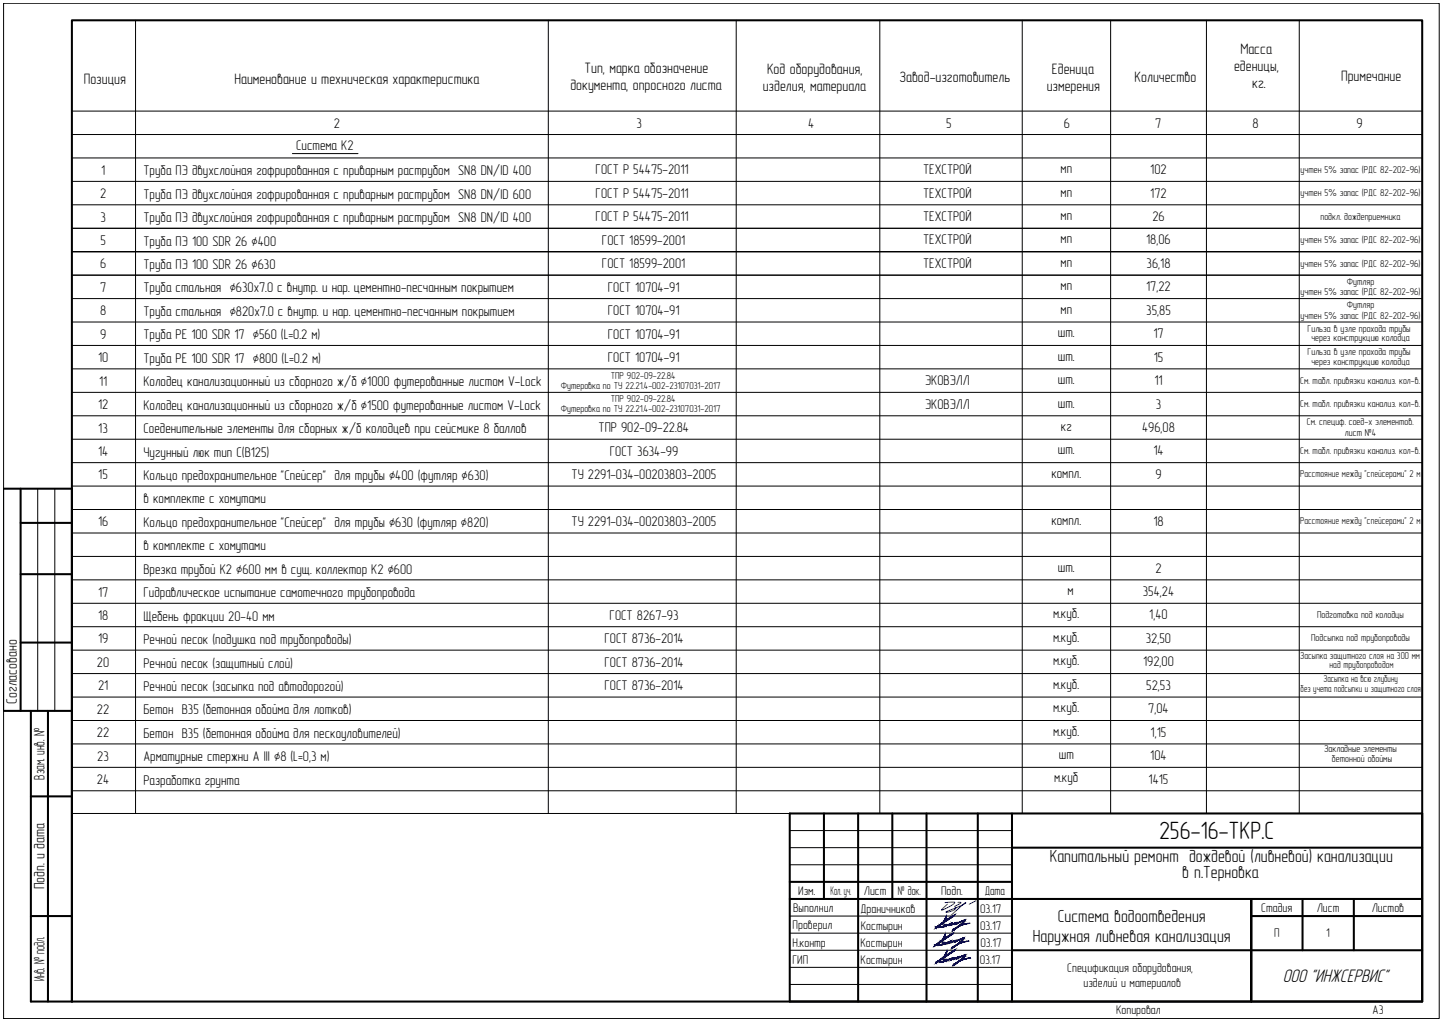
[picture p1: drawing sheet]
<svg xmlns="http://www.w3.org/2000/svg" width="420mm" height="297mm" viewBox="0 0 420 297" stroke-linecap="round" stroke-linejoin="round" font-family="sans-serif">
<!-- layer: 0 -->
<g fill="none" stroke="#000" stroke-width=".29">
<path d="M1 1h417.8v295.3h-417.8zM39.4 5.9v230.8M159.5 5.9v230.8M214.2 5.9v230.8M256 5.9v230.8M297.4 5.9v230.8M323.2 5.9v230.8M351 5.9v230.8M378 5.9v230.8M20.9 32.3h392.9M20.9 39.1h392.9M20.9 46h392.9"/>
<path d="M20.9 59.6h392.9M20.9 52.8h392.9M85.1 44.7h19.1M20.9 66.4h392.9M413.8 73.2h-392.9h392.9M20.9 80.1h392.9M20.9 86.9h392.9M20.9 93.7h392.9M20.9 100.5h392.9M20.9 114.2h392.9M20.9 107.3h392.9M20.9 121h392.9"/>
<path d="M20.9 127.8h392.9M20.9 134.6h392.9M1 142.2v64.6M11 142.2v64.6M15.9 142.2v64.6M20.9 141.4h392.9M20.9 155.1h392.9M20.9 148.2h392.9M20.9 161.9h392.9M20.9 168.7h392.9M20.9 175.5h392.9M20.9 189.1h392.9"/>
<path d="M20.9 182.3h392.9M20.9 196h392.9M20.9 202.8h392.9M20.9 209.6h392.9M20.9 216.4h392.9M20.9 223.2h392.9M20.9 230.1h392.9M20.9 236.7h392.9M229.8 251.6h64.7M229.8 246.6h64.7M229.8 241.6h64.7M229.8 266.5h64.7"/>
<path d="M229.8 271.5h64.7M229.8 276.5h64.7M229.8 281.4h64.7M229.8 286.4h64.7"/>
</g>
<g fill="none" stroke="#000" stroke-width=".59">
<path d="M20.9 5.9h392.9v285.5h-392.9zM1 142.2h19.9v149.2h-11.9v-84.6M6 142.2v64.6M6 152.1h14.9M6 167h14.9M6 186.9h14.9M1 206.8h19.9M14 206.8v84.6M9 231.7h11.9M229.8 236.7h184v54.7h-184zM239.7 236.7v24.8M249.7 236.7v54.7"/>
<path d="M259.6 236.7v24.8M269.6 236.7v54.7M284.5 236.7v54.7M294.5 236.7v54.7M229.8 256.6h64.7M294.5 246.6h119.3M9 266.5h11.9M229.8 261.5h184M294.5 276.5h119.3M364.1 266.5h49.7M379 261.5v15M393.9 261.5v15"/>
<path d="M364.1 291.4v-29.9v29.9"/>
</g>
<g fill="#00f" stroke="#00f" stroke-width=".29">
<path d="M276.5 274l-.1 .2z"/>
<path d="M276.8 268.8v.1z"/>
<path d="M277 278.9v.1z"/>
<path d="M275 271.8v.3zM275 271.8v.3zM274.9 272v.2zM274.9 272v.2zM274.9 272.2v.2zM274.9 272.2v.2zM274.8 272.4v.1zM274.8 272.4v.1zM274.7 272.5l.1 .2zM274.7 272.5l.1 .2zM274.7 272.6v.2zM274.7 272.6v.2zM274.6 272.8v.1zM274.6 272.8v.1zM274.5 273.1v.1zM274.5 273.1v.1zM274.4 273.2v.1zM274.4 273.2v.1zM274.3 273.3v.2zM274.3 273.3v.2zM274.2 273.5v.1zM274.2 273.5v.1zM274.1 273.6v.1zM274 273.6l-.1 .2zM273.9 273.8l.1-.2zM273.9 273.8l-.1 .1zM273.7 273.9l.2-.1zM273.7 273.9l-.1 .2zM273.5 274l.2-.1zM273.5 274l-.1 .2zM273.4 274.1l.1-.1zM273.4 274.1l-.2 .2zM273.2 274.2l.2-.1zM273.2 274.2l-.2 .2zM273 274.4l.2-.2zM273 274.4l-.2 .2zM272.8 274.5l.2-.1z"/>
<path d="M272.8 274.5l-.2 .2zM272.6 274.6l.2-.1zM272.6 274.6l-.2 .2zM272.4 274.8l.2-.2zM272.4 274.8l-.2 .1zM272.2 274.9l.2-.1zM272.2 274.9l-.1 .1zM272 275l.2-.1zM272 275v.1z"/>
<path d="M272 275.1l.1-.1zM272.1 275l-.1 .1zM272.1 275l.3-.2zM272.2 275l.2-.2zM272.4 274.8l.4-.3zM272.5 274.9l.3-.4z"/>
<path d="M272.8 274.5l.6-.4zM272.9 274.6l.5-.5zM273.4 274.1l.7-.4zM273.5 274.2l.6-.5zM274.1 273.7l.8-.5zM274.2 273.7l.7-.5zM274.9 273.2l.7-.5zM274.9 273.3l.7-.6zM275.6 272.7l.7-.5zM275.7 272.8l.6-.6zM276.3 272.2l.6-.4zM276.4 272.3l.5-.5zM276.9 271.8l.4-.2zM276.9 271.9l.4-.3zM277.3 271.6l.1-.2zM277.4 271.4l-.1 .2z"/>
<path d="M277.4 271.4v.1zM277 271.7l.3-.2zM277 271.7l.3-.2zM276.5 272l.5-.3zM276.5 271.9l.5-.2zM275.9 272.4l.6-.5zM275.9 272.3l.6-.4zM275.2 272.8l.7-.5zM275.2 272.8l.7-.5zM274.5 273.3l.7-.5zM274.5 273.2l.7-.4zM273.9 273.7l.6-.5zM273.9 273.6l.6-.4zM273.9 273.6l-.4 .5zM273.4 274l.5-.4zM273.4 274l-.2 .4zM273.1 274.3l.3-.3zM273.1 274.3v.3zM273.1 274.3l-.1 .3zM273 274.6l.1 .1zM273 274.6v.1zM273 274.7l.1 .1zM273 274.7l.1 .1zM273.1 274.8h.2zM273.1 274.8h.2zM273.3 274.8h.2zM273.3 274.9l.2-.1zM273.5 274.8h.2zM273.5 274.9l.2-.1zM273.7 274.8h.2zM273.7 274.9l.2-.1zM273.9 274.8l.3-.1zM274 274.8l.2-.1zM274.2 274.7h.1zM274.2 274.8l.1-.1zM274.4 274.6l-.1 .2z"/>
<path d="M275.1 274.3h.1zM275.1 274.4l.1-.1zM275.2 274.3h.2zM275.2 274.4l.2-.1zM275.4 274.3l.2-.1zM275.4 274.3l.2-.1zM275.6 274.2l.3-.1zM275.7 274.3l.2-.2zM275.9 274.1l.2-.1zM275.9 274.2l.2-.2zM276.1 274h.2zM276.1 274.1l.2-.1zM276.3 274l.2-.1zM276.3 274l.2-.1zM276.6 273.9l-.1 .1z"/>
<path d="M276.3 274.3l.2-.1zM276.5 274.2l.1-.1zM276.5 274.2h.2zM276.6 274.1l.3-.1zM276.7 274.2l.2-.1zM276.9 274l.2-.1zM276.9 274.1l.3-.1zM277.1 273.9h.3zM277.2 274l.2-.1zM277.4 273.9l.2-.1zM277.4 273.9l.2-.1zM277.6 273.8l.2-.1zM277.7 273.8l.1-.1zM278 273.7l-.1 .1z"/>
<path d="M278 273.9l.2-.1zM278.1 273.9l.2-.1zM278.2 273.8l.3-.2zM278.3 273.8l.2-.2zM278.5 273.6l.3-.1zM278.5 273.7l.3-.1zM278.8 273.5l.3-.1zM278.8 273.6l.4-.2zM279.1 273.4l.4-.2zM279.2 273.4l.3-.2zM279.5 273.2l.3-.1zM279.5 273.3l.3-.2zM279.8 273.1l.2-.1zM279.8 273.2l.2-.2zM280 273h.2zM280.1 273.1l.1-.1zM280.3 273.1v.2zM280.3 273.1v.2zM280.2 273.2v.2zM280.2 273.2v.2zM280.1 273.4l-.1 .2zM280.1 273.4l-.1 .2zM279.9 273.6l-.2 .2zM279.7 273.8l.2-.2zM279.7 273.8l-.2 .2zM279.4 274l.3-.2zM279.4 274l-.2 .3zM279.2 274.2l.2-.2zM279.2 274.2l-.3 .3zM278.9 274.4l.3-.2zM278.9 274.4l-.2 .3zM278.6 274.7l.3-.3zM278.6 274.7l-.2 .2zM278.3 274.9l.3-.2zM278.3 274.9l-.2 .2zM278.1 275.1l.2-.2zM278.1 275.1l-.2 .2zM277.8 275.3l.3-.2zM277.8 275.3l-.2 .2zM277.6 275.4l.2-.1zM277.6 275.4l-.2 .2zM277.4 275.5l.2-.1zM277.4 275.5l-.2 .2zM277.2 275.7l.2-.2zM277.2 275.7l-.1 .1zM277.1 275.7h.1z"/>
<path d="M277 275.7l.1-.1zM277.1 275.6l-.1 .2zM277.1 275.6l.2-.1zM277.3 275.5l-.1 .2zM277.3 275.5l.3-.2zM277.4 275.5l.2-.2zM277.6 275.3l.3-.2zM277.6 275.4l.3-.3zM277.9 275.1l.5-.3zM278 275.2l.4-.4zM278.4 274.8l.5-.2zM278.4 274.9l.5-.2zM278.9 274.6l.5-.3zM278.9 274.7l.5-.4zM279.4 274.3l.6-.2zM279.4 274.4l.6-.3zM280 274.1l.6-.1zM280 274.2l.6-.2zM280.6 274l.7-.2zM280.7 274l.6-.1zM281.3 273.8h.6zM281.3 273.9l.6-.1z"/>
<path d="M275.3 266.6v.3zM275.3 266.6v.3zM275.2 266.8v.2zM275.2 266.8v.2zM275.2 267v.2zM275.2 267v.2zM275.1 267.2v.2zM275.1 267.2v.2zM275 267.3v.2zM275 267.3v.2zM275 267.4v.2zM275 267.4v.2zM274.9 267.5v.2zM274.9 267.5v.2zM274.9 267.7v.1zM274.9 267.7v.1zM274.8 267.8v.1zM274.8 267.8v.1zM274.7 267.9v.2zM274.7 267.9v.2zM274.6 268.1v.1zM274.6 268.1v.1zM274.6 268.1v.2zM274.6 268.1v.2zM274.5 268.2v.2zM274.5 268.2v.2zM274.4 268.4l-.1 .1zM274.3 268.5l.1-.1zM274.3 268.5l-.1 .1zM274.2 268.6l.1-.1zM274.2 268.6l-.1 .2zM274 268.7l.2-.1zM274 268.7l-.1 .2zM273.8 268.8l.2-.1zM273.8 268.8l-.1 .2zM273.6 268.9l.2-.1zM273.6 268.9l-.1 .2zM273.5 269l.1-.1zM273.5 269l-.2 .2zM273.2 269.2l.3-.2zM273.2 269.2l-.1 .2zM273.1 269.3l.1-.1zM273.1 269.3l-.2 .2zM272.8 269.4l.3-.1zM272.8 269.4l-.1 .2zM272.7 269.6l.1-.2zM272.7 269.6l-.2 .1zM272.5 269.7l.2-.1zM272.5 269.7l-.1 .2zM272.3 269.8l.2-.1z"/>
<path d="M272.3 269.9l.1-.1zM272.4 269.8l-.1 .1zM272.4 269.8l.3-.2zM272.5 269.8l.2-.2zM272.7 269.6l.4-.3zM272.7 269.7l.4-.4zM273.1 269.3l.6-.4zM273.2 269.4l.5-.5zM273.7 268.9l.7-.4zM273.8 269l.6-.5zM274.4 268.5l.8-.5zM274.5 268.5l.7-.5zM275.2 268l.7-.5zM275.2 268.1l.7-.6zM275.9 267.5l.7-.5zM276 267.6l.6-.6zM276.6 267l.6-.4zM276.7 267.1l.5-.5zM277.2 266.6l.4-.2zM277.2 266.7l.4-.3zM277.6 266.4l.1-.2zM277.7 266.2l-.1 .2z"/>
<path d="M277.3 266.5l.3-.2zM277.3 266.4l.3-.1zM276.8 266.8l.5-.4zM276.8 266.8l.5-.4zM276.2 267.2l.6-.4zM276.1 267.1l.7-.3zM275.5 267.6l.6-.5zM275.4 267.6l.7-.5zM274.8 268.1l.6-.5zM274.8 268l.6-.4zM274.2 268.5l.6-.5zM274.2 268.5l.6-.5zM274.2 268.5l-.4 .4zM273.7 268.8l.5-.3zM273.7 268.8l-.2 .4zM273.7 268.8l-.3 .3zM273.4 269.1v.3zM273.4 269.1v.3zM273.3 269.3v.2zM273.3 269.3v.2zM273.3 269.5l.1 .1zM273.3 269.5l.1 .1zM273.4 269.6h.2zM273.4 269.6l.2 .1zM273.6 269.6h.2zM273.6 269.7l.2-.1zM273.8 269.6h.2zM273.8 269.7h.2zM274 269.6h.2zM274 269.7l.2-.1zM274.2 269.6l.2-.1zM274.3 269.7l.1-.2zM274.4 269.5h.2zM274.5 269.6h.1zM274.6 269.5l.1-.1zM274.7 269.4l-.1 .2zM274.8 269.4v.1z"/>
<path d="M275.2 269.2l.2-.1zM275.4 269.1h.1zM275.4 269.2l.1-.1zM275.5 269.1h.2zM275.5 269.2l.2-.1zM275.7 269.1l.2-.1zM275.7 269.1l.2-.1zM275.9 269l.2-.1zM276 269.1l.2-.1zM276.1 268.9l.3-.1zM276.2 269l.2-.1zM276.4 268.8h.2zM276.4 268.9l.2-.1zM276.6 268.8l.2-.1zM276.6 268.8l.2-.1zM276.9 268.6l-.1 .2zM276.9 268.7l.1-.1z"/>
<path d="M276.6 269.1l.1-.1zM276.7 269l.2-.1zM276.8 269l.1-.1zM276.9 268.9l.3-.1zM277 269l.2-.2zM277.2 268.8l.2-.1zM277.2 268.9l.2-.2zM277.4 268.7l.3-.1zM277.4 268.8l.3-.2zM277.7 268.6h.2zM277.7 268.7l.2-.1zM277.9 268.6l.2-.1zM277.9 268.6l.2-.1zM278.1 268.5h.2zM278.1 268.6l.2-.1z"/>
<path d="M278.3 268.6l-.1 .2zM278.3 268.6h.2zM278.5 268.6l-.2 .1zM278.5 268.6l.3-.1zM278.5 268.6l.3-.1zM278.8 268.5l.3-.2zM278.8 268.5l.3-.2zM279.1 268.3l.3-.1zM279.1 268.4l.3-.2zM279.4 268.2l.4-.2zM279.4 268.2l.4-.2zM279.8 268l.3-.1zM279.8 268.1l.3-.2zM280.1 267.9l.2-.1zM280.1 268l.2-.2zM280.3 267.8h.2zM280.3 267.9l.2-.1zM280.6 267.9v.2zM280.6 267.9v.2zM280.5 268l-.1 .2zM280.5 268l-.1 .2zM280.4 268.2l-.1 .2zM280.4 268.2l-.1 .2zM280.2 268.4l-.2 .2zM280 268.6l.2-.2zM280 268.6l-.2 .3zM279.7 268.8l.3-.2zM279.7 268.8l-.2 .3zM279.4 269l.3-.2zM279.4 269l-.2 .3zM279.2 269.2l.2-.2zM279.2 269.2l-.3 .3zM278.9 269.5l.3-.3zM278.9 269.5l-.2 .2zM278.6 269.7l.3-.2zM278.6 269.7l-.2 .2zM278.3 269.9l.3-.2zM278.3 269.9l-.1 .2zM278.1 270l.2-.1zM278.1 270l-.2 .3zM277.9 270.2l.2-.2zM277.9 270.2l-.2 .2zM277.7 270.3l.2-.1zM277.7 270.3l-.2 .2zM277.5 270.4l.2-.1zM277.5 270.4l-.1 .2zM277.4 270.5l.1-.1z"/>
<path d="M277.3 270.5l.1-.1zM277.4 270.4l-.1 .2zM277.4 270.4l.2-.1zM277.6 270.3l-.2 .2zM277.6 270.3l.3-.2zM277.9 270.1l-.3 .3zM277.9 270.1l.3-.2zM277.9 270.2l.3-.3zM278.2 269.9l.4-.3zM278.3 270l.3-.4zM278.6 269.6l.6-.2zM278.7 269.7l.5-.3zM279.2 269.4l.5-.2zM279.2 269.5l.5-.3zM279.7 269.2l.6-.3zM279.7 269.2l.6-.3zM280.3 268.9l.6-.1zM280.3 269l.6-.2zM280.9 268.8l.7-.2zM280.9 268.8l.7-.2zM281.6 268.6h.6zM281.6 268.7l.6-.1z"/>
<path d="M275.5 276.8v.2zM275.5 276.8v.2zM275.4 276.9v.3zM275.4 276.9v.3zM275.3 277.1v.2zM275.3 277.1v.2zM275.3 277.3v.2zM275.3 277.3v.2zM275.2 277.4v.2zM275.2 277.4v.2zM275.2 277.6v.1zM275.2 277.6v.1zM275.1 277.7v.1zM275.1 277.7v.1zM275 277.8l.1 .1zM275 277.8l.1 .1zM274.9 278.1v.1zM274.9 278.1v.1zM274.8 278.2v.1zM274.8 278.2v.1zM274.8 278.3l-.1 .1zM274.8 278.3l-.1 .1zM274.7 278.4l-.1 .1zM274.7 278.4l-.1 .1zM274.6 278.5l-.1 .1zM274.6 278.5l-.1 .1zM274.5 278.6l-.1 .1zM274.3 278.7l.2-.1zM274.3 278.7l-.1 .1zM274.2 278.8l.1-.1zM274.2 278.8l-.1 .2zM274 278.9l.2-.1zM274 278.9l-.1 .2zM273.8 279l.2-.1zM273.8 279l-.1 .2zM273.6 279.2l.2-.2zM273.6 279.2l-.1 .2zM273.4 279.3l.2-.1zM273.4 279.3l-.1 .2zM273.2 279.4l.2-.1zM273.2 279.4l-.1 .2zM273 279.5l.2-.1zM273 279.5l-.1 .2zM272.8 279.7l.2-.2zM272.8 279.7l-.1 .2zM272.7 279.8l.1-.1zM272.7 279.8l-.2 .2zM272.5 279.9l.2-.1z"/>
<path d="M272.4 280l.2-.1zM272.6 279.9l-.1 .2zM272.6 279.9l.3-.2zM272.6 280l.3-.3zM272.9 279.7l.4-.3zM272.9 279.8l.4-.4zM273.3 279.4l.6-.3zM273.4 279.5l.5-.4zM273.9 279.1l.7-.5zM274 279.1l.6-.5zM274.6 278.6l.8-.5zM274.7 278.7l.7-.6zM275.4 278.1l.7-.5zM275.4 278.2l.7-.6zM276.1 277.6l.7-.4zM276.1 277.7l.7-.5zM276.8 277.2l.6-.4zM276.8 277.2l.6-.4zM277.4 276.8l.4-.3zM277.4 276.8l.4-.3zM277.8 276.5l.1-.1zM277.9 276.4l-.1 .1z"/>
<path d="M277.5 276.6l.3-.2zM277.5 276.6l.3-.2zM277 276.9l.5-.3zM276.9 276.9l.6-.3zM276.4 277.3l.5-.4zM276.3 277.3l.6-.4zM275.7 277.7l.6-.4zM275.6 277.7l.7-.4zM275 278.2l.6-.5zM275 278.1l.6-.4zM274.4 278.6l.6-.5zM274.4 278.6l.6-.5zM274.4 278.6l-.4 .4zM273.9 278.9l.5-.3zM273.9 278.9l-.2 .4zM273.9 278.9l-.2 .4zM273.6 279.2l-.1 .3zM273.6 279.2l-.1 .3zM273.5 279.5v.1zM273.5 279.5l-.1 .2zM273.4 279.7h.2zM273.4 279.7h.2zM273.6 279.7h.2zM273.6 279.8h.2zM273.8 279.7h.2zM273.8 279.8l.2-.1zM274 279.7h.2zM274 279.8h.2zM274.2 279.7h.2zM274.2 279.8l.2-.1zM274.4 279.7h.2zM274.5 279.8l.1-.1zM274.6 279.7l.2-.1zM274.8 279.6l-.2 .1zM274.9 279.5l-.1 .2z"/>
<path d="M275.4 279.3h.2zM275.6 279.3l.1-.1zM275.6 279.3l.1-.1zM275.7 279.2h.2zM275.7 279.3l.2-.1zM275.9 279.2l.2-.1zM275.9 279.3l.2-.2zM276.1 279.1l.2-.1zM276.1 279.2l.3-.1zM276.3 279h.3zM276.4 279.1l.2-.1zM276.6 279l.2-.1zM276.6 279l.2-.1zM276.8 278.9l.2-.1zM276.8 279l.2-.2zM277.1 278.8l-.1 .1zM277.1 278.8l.1-.1z"/>
<path d="M276.8 279.2l.1-.1zM276.9 279.1l.2-.1zM277 279.1l.1-.1zM277.1 279l.3-.1zM277.1 279.1l.3-.2zM277.4 278.9l.2-.1zM277.4 279l.2-.2zM277.6 278.8h.3zM277.6 278.9l.3-.1zM277.9 278.8l.2-.1zM277.9 278.8h.2zM278.1 278.7l.2-.1zM278.1 278.8l.2-.2zM278.3 278.6h.2zM278.3 278.7l.2-.1z"/>
<path d="M278.5 278.8l.2-.1zM278.7 278.7l-.2 .1zM278.7 278.7l.3-.1zM278.7 278.8l.3-.2zM279 278.6l.3-.2zM279 278.6l.3-.2zM279.3 278.4l.3-.1zM279.3 278.5l.3-.2zM279.6 278.3l.3-.2zM279.6 278.4l.3-.3zM279.9 278.1l.4-.1zM280 278.2l.3-.2zM280.3 278l.2-.1zM280.3 278.1l.2-.2zM280.5 277.9h.2zM280.5 278l.2-.1zM280.8 278v.2zM280.8 278v.2zM280.7 278.1l-.1 .2zM280.7 278.1l-.1 .2zM280.6 278.3l-.2 .2zM280.6 278.3l-.2 .2zM280.4 278.5l-.2 .2zM280.2 278.7l.2-.2zM280.2 278.7l-.2 .3zM279.9 278.9l.3-.2zM279.9 278.9l-.2 .3zM279.6 279.1l.3-.2zM279.6 279.1l-.2 .3zM279.4 279.4l.2-.3zM279.4 279.4l-.3 .2zM279.1 279.6l.3-.2zM279.1 279.6l-.2 .2zM278.8 279.8l.3-.2zM278.8 279.8l-.2 .3zM278.5 280l.3-.2zM278.5 280l-.2 .2zM278.3 280.2l.2-.2zM278.3 280.2l-.2 .2zM278.1 280.3l.2-.1zM278.1 280.3l-.2 .2zM277.9 280.5l.2-.2zM277.9 280.5l-.2 .1zM277.7 280.6l.2-.1zM277.7 280.6l-.1 .1zM277.5 280.6h.2z"/>
<path d="M277.5 280.6l.1-.1zM277.6 280.5l-.1 .2zM277.6 280.5l.2-.1zM277.8 280.4l-.2 .2zM277.8 280.4l.3-.2zM278.1 280.2l-.3 .3zM278.1 280.2l.3-.2zM278.1 280.3l.3-.3zM278.4 280l.4-.2zM278.5 280.1l.3-.3zM278.8 279.8l.5-.3zM278.9 279.8l.4-.3zM279.3 279.5l.6-.2zM279.4 279.6l.5-.3zM279.9 279.3l.6-.3zM279.9 279.3l.6-.3zM280.5 279l.6-.1zM280.5 279.1l.6-.2zM281.1 278.9l.7-.2zM281.1 279l.7-.3zM281.8 278.7h.6zM281.8 278.8h.6z"/>
</g>
<path d="M274.8 274.6h.1M275.1 269.4h.1M275.3 279.5h.1" fill="none" stroke="#00f" stroke-width=".29"/>
<path d="M275 262.6l2.8-.1-.8 .9-3 1.4 1.7-1.7M278.7 262.5h.8l.1 .2-1.8 1 .2 .2a.72 .72 0 0 1-.8 1l-2 .5 4.9-2.2 .9-.6-4.3 3.7M284 262.1l-2 1" fill="none" stroke="#00f" stroke-width=".3"/>
<text font-size="7.3" x="337.2" y="244.1">256-16-ТКР.С</text>
<text font-size="5.4" x="373.2" y="285.6">ООО &quot;ИНЖСЕРВИС&quot;</text>
<g font-size="5.1">
<text x="305.4" y="250.9">Капитальный ремонт дождевой (ливневой) канализации</text>
<text x="344" y="255.3">в п.Терновка</text>
<text x="307.8" y="268.4">Система водоотведения</text>
<text x="300.5" y="274.1">Наружная ливневая канализация</text>
</g>
<g font-size="4.4">
<text x="360.9" y="15.8">Масса</text>
<text x="170.1" y="21.3">Тип, марка обозначение</text>
<text x="223.2" y="21.6">Код оборудования,</text>
<text x="261.8" y="23.8">Завод-изготовитель</text>
<text x="306.1" y="21.6">Еденица</text>
<text x="330.1" y="23.9">Количество</text>
<text x="359.1" y="20.8">еденицы,</text>
<text x="390.2" y="23.7">Примечание</text>
<text x="24.4" y="24.5">Позиция</text>
<text x="68.2" y="24.4">Наименование и техническая характеристика</text>
<text x="166" y="26.3">документа, опросного листа</text>
<text x="221.9" y="26.6">изделия, материала</text>
<text x="304.6" y="26.6">измерения</text>
<text x="364.3" y="25.7">кг.</text>
<text x="4.9" y="204.8" transform="rotate(-90 4.9 204.8)">Согласовано</text>
<text x="13" y="226.8" transform="rotate(-90 13 226.8)">Взам. инв. №</text>
<text x="13" y="258.7" transform="rotate(-90 13 258.7)">Подп. и дата</text>
<text x="13" y="285.5" transform="rotate(-90 13 285.5)">Инв. № подл.</text>
</g>
<g font-size="4.1">
<text x="97.2" y="37.1">2</text>
<text x="185.2" y="37.1">3</text>
<text x="235.1" y="37.1">4</text>
<text x="275.3" y="37.1">5</text>
<text x="309.6" y="37.1">6</text>
<text x="336.1" y="37.1">7</text>
<text x="364.4" y="37.1">8</text>
<text x="394.7" y="37.1">9</text>
<text x="86.2" y="43.7">Cистема К2</text>
<text x="29.4" y="50.8">1</text>
<text x="41.7" y="51">Труба ПЭ двухслойная гофрированная с приварным раструбом SN8 DN/ID 400</text>
<text x="173.3" y="50.8">ГОСТ Р 54475-2011</text>
<text x="268.6" y="50.7">ТЕХСТРОЙ</text>
<text x="308.6" y="50.4">мп</text>
<text x="334.7" y="50.7">102</text>
<text x="29.1" y="57.6">2</text>
<text x="41.7" y="57.8">Труба ПЭ двухслойная гофрированная с приварным раструбом SN8 DN/ID 600</text>
<text x="173.3" y="57.6">ГОСТ Р 54475-2011</text>
<text x="268.6" y="57.5">ТЕХСТРОЙ</text>
<text x="308.6" y="57.2">мп</text>
<text x="334.7" y="57.5">172</text>
<text x="29.2" y="64.5">3</text>
<text x="41.7" y="64.6">Труба ПЭ двухслойная гофрированная с приварным раструбом SN8 DN/ID 400</text>
<text x="173.3" y="64.4">ГОСТ Р 54475-2011</text>
<text x="268.6" y="64.3">ТЕХСТРОЙ</text>
<text x="308.6" y="64">мп</text>
<text x="335.3" y="64.3">26</text>
<text x="29.2" y="71.3">5</text>
<text x="41.7" y="71.5">Труба ПЭ 100 SDR 26 ∅400</text>
<text x="175.1" y="71.2">ГОСТ 18599-2001</text>
<text x="268.6" y="71.1">ТЕХСТРОЙ</text>
<text x="308.6" y="70.8">мп</text>
<text x="333.5" y="71.1">18,06</text>
<text x="268.6" y="77.9">ТЕХСТРОЙ</text>
<text x="308.6" y="77.6">мп</text>
<text x="333.6" y="77.9">36,18</text>
<text x="29.1" y="78.1">6</text>
<text x="41.7" y="78.3">Труба ПЭ 100 SDR 26 ∅630</text>
<text x="175.1" y="78">ГОСТ 18599-2001</text>
<text x="29.1" y="84.9">7</text>
<text x="41.7" y="85.1">Труба стальная ∅630х7.0 с внутр. и нар. цементно-песчанным покрытием</text>
<text x="176.8" y="84.8">ГОСТ 10704-91</text>
<text x="308.6" y="84.5">мп</text>
<text x="333.5" y="84.8">17,22</text>
<text x="29.1" y="91.7">8</text>
<text x="41.7" y="91.9">Труба стальная ∅820х7.0 с внутр. и нар. цементно-песчанным покрытием</text>
<text x="176.8" y="91.7">ГОСТ 10704-91</text>
<text x="308.6" y="91.3">мп</text>
<text x="333.5" y="91.6">35,85</text>
<text x="29.1" y="98.6">9</text>
<text x="41.7" y="98.7">Труба PE 100 SDR 17 ∅560 (L=0.2 м)</text>
<text x="176.8" y="98.5">ГОСТ 10704-91</text>
<text x="307.8" y="98.1">шт.</text>
<text x="335.6" y="98.4">17</text>
<text x="28.5" y="105.4">10</text>
<text x="41.7" y="105.6">Труба PE 100 SDR 17 ∅800 (L=0.2 м)</text>
<text x="176.8" y="105.3">ГОСТ 10704-91</text>
<text x="307.8" y="104.9">шт.</text>
<text x="335.7" y="105.2">15</text>
<text x="28.8" y="112.2">11</text>
<text x="41.7" y="112.4">Колодец канализационный из сборного ж/б ∅1000 футерованные листом V-Lock</text>
<text x="269.2" y="112">ЭКОВЭЛЛ</text>
<text x="307.8" y="111.7">шт.</text>
<text x="335.9" y="112">11</text>
<text x="28.5" y="119">12</text>
<text x="41.7" y="119.2">Колодец канализационный из сборного ж/б ∅1500 футерованные листом V-Lock</text>
<text x="269.2" y="118.9">ЭКОВЭЛЛ</text>
<text x="307.8" y="118.6">шт.</text>
<text x="336.3" y="118.9">3</text>
<text x="28.6" y="125.8">13</text>
<text x="174.2" y="125.8">ТПР 902-09-22.84</text>
<text x="308.7" y="125.4">кг</text>
<text x="332.3" y="125.7">496,08</text>
<text x="41.7" y="126">Соеденительные элементы для сборных ж/б колодцев при сейсмике 8 баллов</text>
<text x="28.5" y="132.7">14</text>
<text x="41.7" y="132.8">Чугунный люк тип С(В125)</text>
<text x="177.4" y="132.6">ГОСТ 3634-99</text>
<text x="307.8" y="132.2">шт.</text>
<text x="335.6" y="132.5">14</text>
<text x="28.6" y="139.5">15</text>
<text x="41.7" y="139.7">Кольцо предохранительное &quot;Спейсер&quot; для трубы ∅400 (футляр ∅630)</text>
<text x="166.3" y="139.4">ТУ 2291-034-00203803-2005</text>
<text x="305.9" y="139">компл.</text>
<text x="336.2" y="139.3">9</text>
<text x="41.7" y="146.5">в комплекте с хомутами</text>
<text x="28.5" y="153.1">16</text>
<text x="41.7" y="153.3">Кольцо предохранительное &quot;Спейсер&quot; для трубы ∅630 (футляр ∅820)</text>
<text x="166.3" y="153">ТУ 2291-034-00203803-2005</text>
<text x="305.9" y="152.7">компл.</text>
<text x="335.6" y="153">18</text>
<text x="41.7" y="160.1">в комплекте с хомутами</text>
<text x="41.7" y="166.9">Врезка трубой К2 ∅600 мм в сущ. коллектор К2 ∅600</text>
<text x="307.8" y="166.3">шт.</text>
<text x="336.2" y="166.6">2</text>
<text x="28.5" y="173.6">17</text>
<text x="41.7" y="173.7">Гидравлическое испытание самотечного трубопровода</text>
<text x="310.6" y="173.1">м</text>
<text x="332.5" y="173.4">354,24</text>
<text x="306.4" y="179.9">м.куб.</text>
<text x="28.5" y="180.4">18</text>
<text x="41.7" y="180.6">Щебень фракции 20-40 мм</text>
<text x="177.4" y="180.3">ГОСТ 8267-93</text>
<text x="334.4" y="180.2">1,40</text>
<text x="28.5" y="187.2">19</text>
<text x="41.7" y="187.4">Речной песок (подушка под трубопроводы)</text>
<text x="175.9" y="187.1">ГОСТ 8736-2014</text>
<text x="306.4" y="186.7">м.куб.</text>
<text x="333.4" y="187">32,50</text>
<text x="28.2" y="194">20</text>
<text x="41.7" y="194.2">Речной песок (защитный слой)</text>
<text x="175.9" y="194">ГОСТ 8736-2014</text>
<text x="306.4" y="193.5">м.куб.</text>
<text x="332.6" y="193.9">192,00</text>
<text x="28.5" y="200.8">21</text>
<text x="41.7" y="201">Речной песок (засыпка под автодорогой)</text>
<text x="175.9" y="200.8">ГОСТ 8736-2014</text>
<text x="306.4" y="200.4">м.куб.</text>
<text x="333.5" y="200.7">52,53</text>
<text x="28.2" y="207.6">22</text>
<text x="41.7" y="207.8">Бетон В35 (бетонная обойма для лотков)</text>
<text x="306.4" y="207.2">м.куб.</text>
<text x="334.1" y="207.5">7,04</text>
<text x="28.2" y="214.5">22</text>
<text x="41.7" y="214.7">Бетон В35 (бетонная обойма для пескоуловителей)</text>
<text x="306.4" y="214">м.куб.</text>
<text x="334.8" y="214.3">1,15</text>
<text x="28.3" y="221.3">23</text>
<text x="41.7" y="221.5">Арматурные стержни А III ∅8 (L=0,3 м)</text>
<text x="308.1" y="220.8">шт</text>
<text x="334.7" y="221.1">104</text>
<text x="306.7" y="227.6">м.куб</text>
<text x="334.2" y="227.9">1415</text>
<text x="28.2" y="228.1">24</text>
<text x="41.7" y="228.3">Разработка грунта</text>
</g>
<g font-size="3.6">
<text x="232.2" y="260.3">Изм.</text>
<text x="241.7" y="260.3">Кол. уч.</text>
<text x="251.4" y="260.3">Лист</text>
<text x="261.3" y="260.3">№ док.</text>
<text x="273.8" y="260.3">Подп.</text>
<text x="286.5" y="260.3">Дата</text>
<text x="230.8" y="265.3">Выполнил</text>
<text x="250.4" y="265.5">Драничников</text>
<text x="285.2" y="265.5">03.17</text>
<text x="367" y="265.3">Стадия</text>
<text x="383.2" y="265.3">Лист</text>
<text x="399.1" y="265.3">Листов</text>
<text x="230.6" y="275.6">Н.контр</text>
<text x="230.6" y="270.2">Проверил</text>
<text x="250.4" y="275.6">Костырин</text>
<text x="250.5" y="270.5">Костырин</text>
<text x="285.2" y="270.5">03.17</text>
<text x="285.3" y="275.6">03.17</text>
<text x="370.7" y="272.7">П</text>
<text x="385.9" y="272.7">1</text>
<text x="230.6" y="280.4">ГИП</text>
<text x="250.4" y="280.4">Костырин</text>
<text x="285.1" y="280.4">03.17</text>
<text x="310.5" y="282.9">Спецификация оборудования,</text>
<text x="315.3" y="287.1">изделий и материалов</text>
<text x="324.8" y="295.1">Копировал</text>
<text x="399.4" y="295.1">A3</text>
</g>
<g font-size="2.9">
<text x="378.4" y="50.2">учтен 5% запас (РДС 82-202-96)</text>
<text x="378.4" y="57.1">учтен 5% запас (РДС 82-202-96)</text>
<text x="384.2" y="63.9">подкл. дождеприемника</text>
<text x="378.4" y="70.7">учтен 5% запас (РДС 82-202-96)</text>
<text x="378.4" y="77.5">учтен 5% запас (РДС 82-202-96)</text>
<text x="391.9" y="82.8">Футляр</text>
<text x="378.4" y="85.9">учтен 5% запас (РДС 82-202-96)</text>
<text x="391.9" y="89.6">Футляр</text>
<text x="378.4" y="92.7">учтен 5% запас (РДС 82-202-96)</text>
<text x="380.5" y="96.5">Гильза в узле прохода трубы</text>
<text x="381.6" y="99.3">через конструкцию колодца</text>
<text x="380.5" y="103.4">Гильза в узле прохода трубы</text>
<text x="381.6" y="106.1">через конструкцию колодца</text>
<text x="163.2" y="113.1">Футеровка по ТУ 22.21.4-002-23107031-2017</text>
<text x="177.7" y="110.2">ТПР 902-09-22.84</text>
<text x="378.3" y="111.6">См. табл. привязки канализ. кол-в.</text>
<text x="163.2" y="119.9">Футеровка по ТУ 22.21.4-002-23107031-2017</text>
<text x="177.7" y="117">ТПР 902-09-22.84</text>
<text x="378.3" y="118.4">См. табл. привязки канализ. кол-в.</text>
<text x="380.2" y="123.8">См. специф. соед-х элементов.</text>
<text x="391.3" y="126.7">лист №4</text>
<text x="378.3" y="132.1">См. табл. привязки канализ. кол-в.</text>
<text x="378.3" y="138.9">Расстояние между &quot;спейсерами&quot; 2 м</text>
<text x="378.3" y="152.5">Расстояние между &quot;спейсерами&quot; 2 м</text>
<text x="383.2" y="179.8">Подготовка под колодцы</text>
<text x="378.3" y="191.6">Засыпка защитного слоя на 300 мм</text>
<text x="381.5" y="186.6">Подсыпка под трубопроводы</text>
<text x="386.9" y="194.4">над трубопроводом</text>
<text x="378.4" y="201.3">без учета подсыпки и защитного слоя</text>
<text x="385.1" y="198.4">Засыпка на всю глубину</text>
<text x="385.3" y="218.9">Закладные элементы</text>
<text x="387.6" y="221.7">бетонной обоймы</text>
</g>
</svg>
